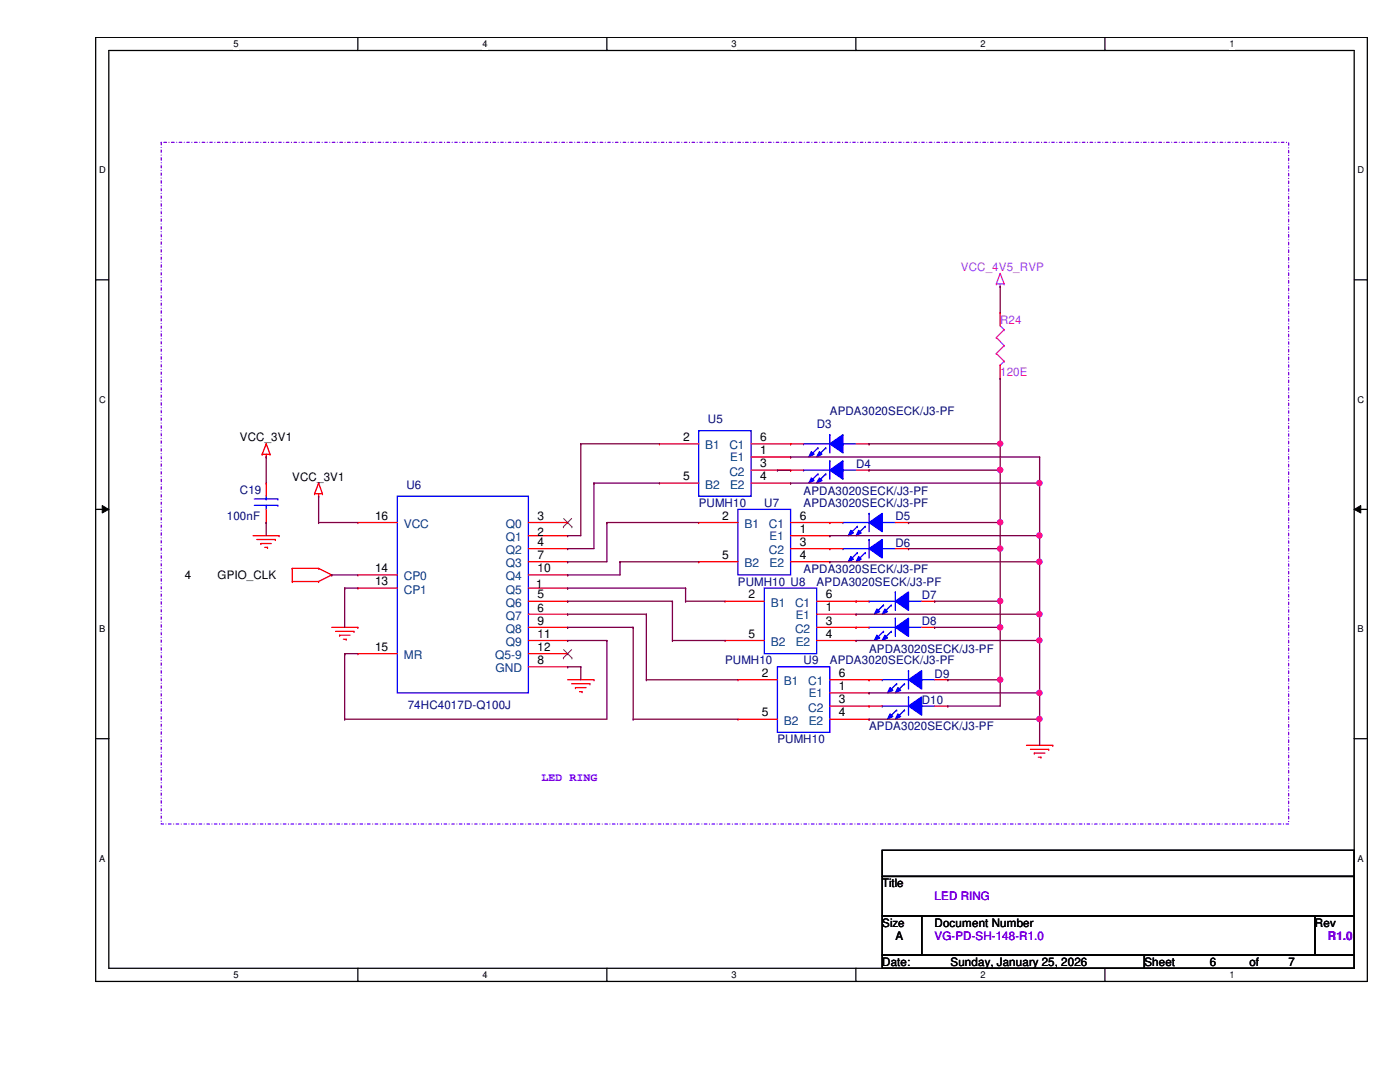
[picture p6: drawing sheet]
<svg xmlns="http://www.w3.org/2000/svg" width="279mm" height="216mm" viewBox="0 0 279 216" stroke-linecap="round" stroke-linejoin="round" font-family="sans-serif">
<path d="M19.1 7.5h253.8v188.3h-253.8zM21.7 10.1h248.6v183.1h-248.6z" fill="none" stroke="#000" stroke-width=".25"/>
<g fill="#fff">
<path d="M46.6 7.7h1v2.1h-1z"/>
<path d="M46.6 193.5h1v2.1h-1z"/>
</g>
<path d="M71.4 7.5v2.6M71.4 193.2v2.6" fill="none" stroke="#000" stroke-width=".25"/>
<g fill="#fff">
<path d="M96.3 7.7h1v2.1h-1z"/>
<path d="M96.3 193.5h1v2.1h-1z"/>
</g>
<path d="M121.1 7.5v2.6M121.1 193.2v2.6" fill="none" stroke="#000" stroke-width=".25"/>
<g fill="#fff">
<path d="M146 7.7h1v2.1h-1z"/>
<path d="M146 193.5h1v2.1h-1z"/>
</g>
<path d="M170.8 7.5v2.6M170.8 193.2v2.6" fill="none" stroke="#000" stroke-width=".25"/>
<g fill="#fff">
<path d="M195.7 7.7h1v2.1h-1z"/>
<path d="M195.7 193.5h1v2.1h-1z"/>
</g>
<path d="M220.5 7.5v2.6M220.5 193.2v2.6" fill="none" stroke="#000" stroke-width=".25"/>
<g fill="#fff">
<path d="M245.4 7.7h1v2.1h-1z"/>
<path d="M245.4 193.5h1v2.1h-1z"/>
<path d="M19.8 32.9h1.3v2.1h-1.3z"/>
<path d="M270.9 32.9h1.3v2.1h-1.3z"/>
<path d="M19.8 78.7h1.3v2.1h-1.3z"/>
<path d="M270.9 78.7h1.3v2.1h-1.3z"/>
</g>
<path d="M19.1 55.8h2.6M270.3 55.8h2.6" fill="none" stroke="#000" stroke-width=".25"/>
<g fill="#fff">
<path d="M19.8 124.5h1.2v2.1h-1.2z"/>
<path d="M270.9 124.5h1.3v2.1h-1.3z"/>
</g>
<path d="M19.1 101.6h2.6M270.3 101.6h2.6" fill="none" stroke="#000" stroke-width=".25"/>
<path d="M20.4 100.9l1.3 .7-1.3 .8zM270.3 101.6l1.3-.7v1.5z" fill="#000"/>
<path d="M20.4 100.9l1.3 .7-1.3 .8zM270.3 101.6l1.3-.7v1.5z" fill="none" stroke="#000" stroke-width=".2"/>
<g fill="#fff">
<path d="M19.8 170.3h1.2v2h-1.2z"/>
<path d="M270.9 170.3h1.3v2h-1.3z"/>
</g>
<path d="M19.1 147.4h2.6M270.3 147.4h2.6M176.1 169.7h94.2v5.2h-94.2zM176.1 174.9h94.2v7.9h-94.2zM176.1 182.8h7.8v7.8h-7.8zM176.1 190.6h52.3v2.6h-52.3zM183.9 182.8h78.5v7.8h-78.5zM228.4 190.6h41.9v2.6h-41.9zM262.4 182.8h7.9v7.8h-7.9z" fill="none" stroke="#000" stroke-width=".25"/>
<path d="M32.2 28.4h225v136h-225z" fill="none" stroke="#8000ff" stroke-width=".25" stroke-dasharray=".5 .5 0 .5"/>
<g fill="none" stroke="#f00" stroke-width=".25">
<path d="M52.3 90.6h.1M52.3 90.6h1.6M53.1 91.2h.1M53.1 88.6h.1M53.1 90.6v.6M53.1 88.6l-.8 2M53.1 88.6l.8 2M53.9 90.6h.1M62.8 98.5h.1M62.8 98.5h1.5M63.6 99h.1M63.6 96.4h.1"/>
<path d="M63.6 98.5v.5M63.6 96.4l-.8 2.1M63.6 96.4l.7 2.1M64.3 98.5h.1M131.6 88.6h.1M131.6 96.4h.1M131.6 88.6h7.8M131.6 96.4h7.8M149.9 88.6h7.9M149.9 96.4h7.9M149.9 91.2h7.9M149.9 93.8h7.9"/>
<path d="M157.8 88.6h.1M157.8 91.2h.1M157.8 96.4h.1M157.8 93.8h.1M50.5 106.9h5.2M51.3 107.7h3.6M52.1 108.5h.1M52.1 108.5h2M52.8 109.2h.6M53.4 109.2h.1M54.9 107.7h.1M55.7 106.9h.1"/>
<path d="M58.3 113.4h.1M58.3 116h.1M58.3 113.4h5.3M58.3 113.4v2.6M58.3 116h5.3M63.6 113.4h.1M63.6 116h.1M63.6 113.4l2.6 1.3M66.2 114.7h.1M66.2 114.7l-2.6 1.3M66.2 125.2h5.2M67 126h3.7"/>
<path d="M67.8 126.7h.1M67.8 126.7h2.1M68.5 127.5h.6M69.1 127.5h.1M70.7 126h.1M71.4 125.2h.1M113.3 135.6h5.2M114.1 136.4h3.6M114.9 137.2h.1M114.9 137.2h2.1M115.7 138h.5M116.2 138h.1"/>
<path d="M117.7 136.4h.1M118.5 135.6h.1M204.9 148.7h5.2M205.7 149.5h3.6M206.4 150.3h.1M206.4 150.3h2.1M207.2 151.1h.5M207.7 151.1h.1M209.3 149.5h.1M210.1 148.7h.1"/>
</g>
<path d="M198.8 56.6h.1M198.8 56.6h1.6M199.6 57.1h.1M199.6 54.6h.1M199.6 56.6v.5M199.6 54.6l-.8 2M199.6 54.6l.8 2M200.4 56.6h.1" fill="none" stroke="#f0f" stroke-width=".25"/>
<path d="M139.4 85.9h10.5v13.1h-10.5zM160.4 88.6h.1M160.4 88.6h5.2M165.6 86.7h.1M165.6 86.7v3.7M168.2 88.6h.1M168.2 88.6h2.7" fill="none" stroke="#00f" stroke-width=".25"/>
<path d="M165.6 88.6l2.6-1.9v3.7z" fill-rule="evenodd" fill="#00f"/>
<path d="M165.6 88.6l2.6-1.9v3.7z" fill="none" stroke="#00f" stroke-width=".25"/>
<path d="M161.9 90.1l.6 .5-1.1 .6z" fill-rule="evenodd" fill="#00f"/>
<path d="M161.9 90.1l.6 .5-1.1 .6z" fill="none" stroke="#00f" stroke-width=".25"/>
<path d="M163.5 90.1l.5 .5-1 .6z" fill-rule="evenodd" fill="#00f"/>
<path d="M163.2 89.4h.1M163.2 89.4l-1.5 1.5M163.5 90.1l.5 .5-1 .6zM164.8 89.4h.1M164.8 89.4l-1.6 1.5M181.3 139.1h.1M181.3 139.1v3.6M176.1 140.9h.1M176.1 140.9h5.2M183.9 140.9h.1M183.9 140.9h2.6" fill="none" stroke="#00f" stroke-width=".25"/>
<path d="M157.8 88.6h.1M157.8 88.6h2.6M170.9 88.6h2.5M173.4 88.6h.1" fill="none" stroke="#f00" stroke-width=".25"/>
<path d="M181.3 140.9l2.6-1.8v3.6z" fill-rule="evenodd" fill="#00f"/>
<path d="M181.3 140.9l2.6-1.8v3.6z" fill="none" stroke="#00f" stroke-width=".25"/>
<path d="M177.6 142.5l.6 .5-1.1 .5z" fill-rule="evenodd" fill="#00f"/>
<path d="M177.6 142.5l.6 .5-1.1 .5z" fill="none" stroke="#00f" stroke-width=".25"/>
<path d="M179.2 142.5l.5 .5-1 .5z" fill-rule="evenodd" fill="#00f"/>
<g fill="none" stroke="#00f" stroke-width=".25">
<path d="M50.8 99.6h4.7M53.1 99.6h.1M53.1 99v.6M55.5 99.6h.1M79.3 99h26.2v39.3h-26.2zM50.8 100.8h4.7M53.1 100.8h.1M53.1 100.8v.8M55.5 100.8h.1M147.3 101.6h10.5v13.1h-10.5zM168.2 109.5h.1M168.2 109.5h5.2"/>
<path d="M173.4 107.7h.1M173.4 107.7v3.6M176.1 109.5h.1M176.1 109.5h2.6M155.2 133.1h10.4v13h-10.4zM178.9 141.7h.1M178.9 141.7l-1.5 1.6M179.2 142.5l.5 .5-1 .5zM180.5 141.7h.1M180.5 141.7l-1.6 1.6"/>
</g>
<g fill="none" stroke="#f00" stroke-width=".25">
<path d="M53.1 96.4h.1M53.1 96.4v2.6M53.1 104.3h.1M53.1 101.6v2.7M71.4 104.3h.1M71.4 114.7h.1M71.4 117.3h.1M71.4 104.3h7.9M71.4 114.7h7.9M71.4 117.3h7.9M105.5 104.3h7.8M105.5 112.1h7.8"/>
<path d="M105.5 106.9h7.8M105.5 109.5h7.8M105.5 114.7h7.8M105.5 117.3h7.8M105.5 120h7.8M113.3 104.3h.1M113.3 106.9h.1M113.3 109.5h.1M113.3 112.1h.1M113.3 114.7h.1M113.3 117.3h.1M113.3 120h.1"/>
<path d="M139.4 104.3h.1M139.4 112.1h.1M139.4 104.3h7.9M139.4 112.1h7.9M157.8 104.3h7.8M157.8 112.1h7.8M157.8 106.9h7.8M157.8 109.5h7.8M165.6 104.3h.1M165.6 106.9h.1M165.6 112.1h.1M165.6 109.5h.1"/>
<path d="M71.4 130.4h.1M71.4 130.4h7.9M105.5 130.4h7.8M105.5 122.6h7.8M105.5 125.2h7.8M105.5 127.8h7.8M105.5 133.1h7.8M113.3 122.6h.1M113.3 125.2h.1M113.3 127.8h.1M113.3 130.4h.1M113.3 133.1h.1"/>
<path d="M147.3 135.6h.1M147.3 135.6h7.9M165.6 135.6h7.8M165.6 138.3h7.8M173.4 135.6h.1M173.4 138.3h.1M147.3 143.5h.1M147.3 143.5h7.9M165.6 140.9h10.5M165.6 143.5h7.8M173.4 140.9h.1M173.4 143.5h.1"/>
<path d="M186.5 140.9h2.6M189.1 140.9h.1"/>
</g>
<path d="M112.4 105.1h.1M112.5 103.5l1.6 1.6M114.1 103.5l-1.7 1.6M114.1 105.1h.1M112.4 131.3h.1M112.5 129.6l1.6 1.7M114.1 129.6l-1.7 1.7M114.1 131.3h.1" fill="none" stroke="#804000" stroke-width=".2"/>
<path d="M173.4 109.5l2.7-1.8v3.6z" fill-rule="evenodd" fill="#00f"/>
<path d="M173.4 109.5l2.7-1.8v3.6z" fill="none" stroke="#00f" stroke-width=".25"/>
<path d="M169.8 111l.5 .6-1 .5z" fill-rule="evenodd" fill="#00f"/>
<path d="M169.8 111l.5 .6-1 .5z" fill="none" stroke="#00f" stroke-width=".25"/>
<path d="M171.4 111l.5 .6-1 .5z" fill-rule="evenodd" fill="#00f"/>
<path d="M168.2 104.3h.1M168.2 104.3h5.2M171.1 110.3h.1M171.1 110.3l-1.6 1.5M171.4 111l.5 .6-1 .5zM172.7 110.3h.1M172.7 110.3l-1.6 1.5M173.4 102.4h.1M173.4 102.4v3.7M176.1 104.3h.1M176.1 104.3h2.6" fill="none" stroke="#00f" stroke-width=".25"/>
<path d="M165.6 109.5h.1M165.6 109.5h2.6M178.7 109.5h2.6M181.3 109.5h.1" fill="none" stroke="#f00" stroke-width=".25"/>
<path d="M173.4 104.3l2.7-1.9v3.7z" fill-rule="evenodd" fill="#00f"/>
<path d="M173.4 104.3l2.7-1.9v3.7z" fill="none" stroke="#00f" stroke-width=".25"/>
<path d="M169.8 105.8l.5 .5-1 .6z" fill-rule="evenodd" fill="#00f"/>
<path d="M169.8 105.8l.5 .5-1 .6z" fill="none" stroke="#00f" stroke-width=".25"/>
<path d="M171.4 105.8l.5 .5-1 .6z" fill-rule="evenodd" fill="#00f"/>
<path d="M171.1 105h.1M171.1 105l-1.6 1.6M171.4 105.8l.5 .5-1 .6zM172.7 105h.1M172.7 105l-1.6 1.6M173.4 125.2h.1M173.4 125.2h5.3M178.7 123.4h.1M178.7 123.4v3.6M181.3 125.2h.1M181.3 125.2h2.6" fill="none" stroke="#00f" stroke-width=".25"/>
<path d="M165.6 104.3h.1M165.6 104.3h2.6M178.7 104.3h2.6M181.3 104.3h.1" fill="none" stroke="#f00" stroke-width=".25"/>
<path d="M178.7 125.2l2.6-1.8v3.6z" fill-rule="evenodd" fill="#00f"/>
<path d="M178.7 125.2l2.6-1.8v3.6z" fill="none" stroke="#00f" stroke-width=".25"/>
<path d="M175 126.7l.6 .6-1.1 .5z" fill-rule="evenodd" fill="#00f"/>
<path d="M175 126.7l.6 .6-1.1 .5z" fill="none" stroke="#00f" stroke-width=".25"/>
<path d="M176.6 126.7l.5 .6-1 .5z" fill-rule="evenodd" fill="#00f"/>
<path d="M176.1 135.6h.1M176.1 135.6h5.2M176.3 126h.1M176.3 126l-1.5 1.5M176.6 126.7l.5 .6-1 .5zM177.9 126h.1M177.9 126l-1.6 1.5M181.3 133.8h.1M181.3 133.8v3.7M183.9 135.6h.1M183.9 135.6h2.6" fill="none" stroke="#00f" stroke-width=".25"/>
<path d="M170.9 125.2h.1M170.9 125.2h2.5M183.9 125.2h2.6M186.5 125.2h.1" fill="none" stroke="#f00" stroke-width=".25"/>
<path d="M181.3 135.6l2.6-1.8v3.7z" fill-rule="evenodd" fill="#00f"/>
<path d="M181.3 135.6l2.6-1.8v3.7z" fill="none" stroke="#00f" stroke-width=".25"/>
<path d="M177.6 137.2l.6 .6-1.1 .5z" fill-rule="evenodd" fill="#00f"/>
<path d="M177.6 137.2l.6 .6-1.1 .5z" fill="none" stroke="#00f" stroke-width=".25"/>
<path d="M179.2 137.2l.5 .6-1 .5z" fill-rule="evenodd" fill="#00f"/>
<path d="M152.5 117.3h10.5v13.1h-10.5zM173.4 120h.1M173.4 120h5.3M178.7 118.1h.1M178.7 118.1v3.7M181.3 120h.1M181.3 120h2.6M178.9 136.4h.1M178.9 136.4l-1.5 1.6M179.2 137.2l.5 .6-1 .5zM180.5 136.4h.1M180.5 136.4l-1.6 1.6" fill="none" stroke="#00f" stroke-width=".25"/>
<g fill="none" stroke="#f00" stroke-width=".25">
<path d="M144.7 120h.1M144.7 120h7.8M163 120h7.9M170.9 120h.1M144.7 127.8h.1M144.7 127.8h7.8M163 127.8h7.9M163 122.6h7.9M163 125.2h7.9M170.9 122.6h.1M170.9 127.8h.1M170.9 125.2h.1"/>
<path d="M173.4 135.6h.1M173.4 135.6h2.7M186.5 135.6h2.6M189.1 135.6h.1"/>
</g>
<path d="M178.7 120l2.6-1.9v3.7z" fill-rule="evenodd" fill="#00f"/>
<path d="M178.7 120l2.6-1.9v3.7z" fill="none" stroke="#00f" stroke-width=".25"/>
<path d="M175 121.5l.6 .5-1.1 .6z" fill-rule="evenodd" fill="#00f"/>
<path d="M175 121.5l.6 .5-1.1 .6z" fill="none" stroke="#00f" stroke-width=".25"/>
<path d="M176.6 121.5l.5 .5-1 .6z" fill-rule="evenodd" fill="#00f"/>
<path d="M160.4 93.8h.1M160.4 93.8h5.2M165.6 91.9h.1M165.6 91.9v3.7M168.2 93.8h.1M168.2 93.8h2.7M176.3 120.7h.1M176.3 120.7l-1.5 1.6M176.6 121.5l.5 .5-1 .6zM177.9 120.7h.1M177.9 120.7l-1.6 1.6" fill="none" stroke="#00f" stroke-width=".25"/>
<path d="M199.6 62.4h.1M199.6 75.5h.1M199.6 62.4v2.6M199.6 72.9v2.6M170.9 120h.1M170.9 120h2.5M183.9 120h2.6M186.5 120h.1" fill="none" stroke="#f00" stroke-width=".25"/>
<path d="M198.8 67.4h.1M198.8 70.5h.1M198.8 67.4l1.6 1.6M198.8 70.5l1.6 1.6M199.6 72.9h.1M199.6 65l.8 .8M200.4 65.8h.1M200.4 69h.1M200.4 72.1h.1M200.4 65.8l-1.6 1.6M200.4 69l-1.6 1.5M200.4 72.1l-.8 .8" fill="none" stroke="#f0f" stroke-width=".25"/>
<path d="M165.6 93.8l2.6-1.9v3.7z" fill-rule="evenodd" fill="#00f"/>
<path d="M165.6 93.8l2.6-1.9v3.7z" fill="none" stroke="#00f" stroke-width=".25"/>
<path d="M161.9 95.4l.6 .5-1.1 .5z" fill-rule="evenodd" fill="#00f"/>
<path d="M161.9 95.4l.6 .5-1.1 .5z" fill="none" stroke="#00f" stroke-width=".25"/>
<path d="M163.5 95.4l.5 .5-1 .5z" fill-rule="evenodd" fill="#00f"/>
<path d="M163.2 94.6h.1M163.2 94.6l-1.5 1.5M163.5 95.4l.5 .5-1 .5zM164.8 94.6h.1M164.8 94.6l-1.6 1.5" fill="none" stroke="#00f" stroke-width=".25"/>
<path d="M157.8 93.8h.1M157.8 93.8h2.6M170.9 93.8h2.5M173.4 93.8h.1" fill="none" stroke="#f00" stroke-width=".25"/>
<g fill="none" stroke="#800040" stroke-width=".25">
<path d="M53.1 91.2h.1M53.1 91.2v5.2M115.9 88.6h.1M115.9 88.6h15.7M115.9 88.6v18.3M155.2 93.8h.1M155.2 93.8h2.6M157.8 91.2h.1M157.8 91.2h49.7M173.4 88.6h.1M173.4 93.8h.1M173.4 88.6h26.2"/>
<path d="M173.4 93.8h26.2M199.6 93.8h.1M199.6 93.8v10.5M207.5 91.2h.1M207.5 91.2v5.2"/>
</g>
<circle cx="199.6" cy="104.2" r=".51" fill="#f0f"/>
<circle cx="199.6" cy="104.2" r=".51" fill="none" stroke="#f0f" stroke-width=".25"/>
<circle cx="199.6" cy="93.8" r=".51" fill="#f0f"/>
<circle cx="199.6" cy="93.8" r=".51" fill="none" stroke="#f0f" stroke-width=".25"/>
<path d="M118.5 96.4h.1M118.5 96.4h13.1M118.5 96.4v13.1M157.8 96.4h.1M157.8 96.4h49.7M207.5 96.4h.1M207.5 96.4v10.5" fill="none" stroke="#800040" stroke-width=".25"/>
<circle cx="207.4" cy="106.8" r=".51" fill="#f0f"/>
<circle cx="207.4" cy="106.8" r=".51" fill="none" stroke="#f0f" stroke-width=".25"/>
<circle cx="207.4" cy="96.4" r=".51" fill="#f0f"/>
<circle cx="207.4" cy="96.4" r=".51" fill="none" stroke="#f0f" stroke-width=".25"/>
<g fill="none" stroke="#800040" stroke-width=".25">
<path d="M63.6 99h.1M63.6 99v5.3M53.1 104.3h.1M53.1 104.3v2.6M63.6 104.3h.1M63.6 104.3h7.8M121.1 104.3h.1M121.1 104.3h18.3M121.1 104.3v7.8M181.3 104.3h.1M181.3 104.3h18.3M199.6 104.3h.1"/>
<path d="M199.6 104.3v5.2"/>
</g>
<circle cx="199.6" cy="109.5" r=".51" fill="#f0f"/>
<circle cx="199.6" cy="109.5" r=".51" fill="none" stroke="#f0f" stroke-width=".25"/>
<g fill="none" stroke="#800040" stroke-width=".25">
<path d="M113.3 106.9h.1M113.3 109.5h.1M113.3 112.1h.1M113.3 106.9h2.6M113.3 109.5h5.2M113.3 112.1h7.8M123.7 112.1h.1M123.7 112.1h15.7M123.7 112.1v2.6M165.6 106.9h.1M165.6 112.1h.1M165.6 106.9h41.9"/>
<path d="M181.3 109.5h.1M181.3 109.5h18.3M199.6 109.5h.1M199.6 109.5v10.5M207.5 106.9h.1M207.5 106.9v5.2h-41.9"/>
</g>
<circle cx="207.4" cy="112.1" r=".51" fill="#f0f"/>
<circle cx="207.4" cy="112.1" r=".51" fill="none" stroke="#f0f" stroke-width=".25"/>
<g fill="none" stroke="#800040" stroke-width=".25">
<path d="M66.2 114.7h.1M66.2 114.7h5.2M68.8 117.3h.1M68.8 117.3h2.6M68.8 117.3v7.9M113.3 114.7h.1M113.3 117.3h.1M113.3 120h.1M113.3 114.7h10.4M113.3 117.3h23.5M113.3 120h20.9M134.2 120h.1"/>
<path d="M134.2 120v7.8M136.8 117.3h.1M136.8 120h.1M136.8 117.3v2.7M136.8 120h7.9M186.5 120h.1M186.5 120h13.1M199.6 120h.1M199.6 120v5.2M207.5 112.1h.1M207.5 112.1v10.5"/>
</g>
<circle cx="199.6" cy="119.9" r=".51" fill="#f0f"/>
<circle cx="199.6" cy="119.9" r=".51" fill="none" stroke="#f0f" stroke-width=".25"/>
<path d="M113.3 122.6h.1M113.3 122.6h15.7M129 122.6h.1M129 122.6v13M170.9 122.6h.1M170.9 122.6h36.6" fill="none" stroke="#800040" stroke-width=".25"/>
<circle cx="207.4" cy="122.5" r=".51" fill="#f0f"/>
<circle cx="207.4" cy="122.5" r=".51" fill="none" stroke="#f0f" stroke-width=".25"/>
<path d="M207.5 122.6h.1M207.5 122.6v5.2" fill="none" stroke="#800040" stroke-width=".25"/>
<circle cx="207.4" cy="127.8" r=".5" fill="#f0f"/>
<circle cx="207.4" cy="127.8" r=".5" fill="none" stroke="#f0f" stroke-width=".25"/>
<path d="M113.3 125.2h.1M113.3 125.2h13.1M126.4 125.2h.1M126.4 125.2v18.3M186.5 125.2h.1M186.5 125.2h13.1M199.6 125.2h.1M199.6 125.2v10.4" fill="none" stroke="#800040" stroke-width=".25"/>
<circle cx="199.6" cy="135.6" r=".51" fill="#f0f"/>
<circle cx="199.6" cy="135.6" r=".51" fill="none" stroke="#f0f" stroke-width=".25"/>
<circle cx="199.6" cy="125.2" r=".51" fill="#f0f"/>
<circle cx="199.6" cy="125.2" r=".51" fill="none" stroke="#f0f" stroke-width=".25"/>
<g fill="none" stroke="#800040" stroke-width=".25">
<path d="M68.8 130.4h.1M68.8 130.4h2.6M68.8 130.4v13.1M113.3 127.8h.1M113.3 133.1h.1M113.3 127.8h7.8M113.3 133.1h2.6M115.9 133.1h.1M115.9 133.1v2.5M121.1 127.8h.1M121.1 127.8v15.7M129 135.6h.1"/>
<path d="M129 135.6h18.3M134.2 127.8h.1M134.2 127.8h10.5M170.9 127.8h.1M170.9 127.8h36.6M173.4 138.3h.1M199.6 135.6h.1M199.6 135.6v5.3M207.5 127.8h.1M207.5 127.8v10.5h-34.1"/>
</g>
<circle cx="207.4" cy="138.3" r=".51" fill="#f0f"/>
<circle cx="207.4" cy="138.3" r=".51" fill="none" stroke="#f0f" stroke-width=".25"/>
<path d="M207.5 138.3h.1M207.5 138.3v5.2h-34.1M68.8 143.5h.1M68.8 143.5h52.3M126.4 143.5h.1M126.4 143.5h20.9M173.4 143.5h.1" fill="none" stroke="#800040" stroke-width=".25"/>
<circle cx="207.4" cy="143.5" r=".51" fill="#f0f"/>
<circle cx="207.4" cy="143.5" r=".51" fill="none" stroke="#f0f" stroke-width=".25"/>
<path d="M199.6 75.5h.1M199.6 75.5v13.1M207.5 143.5h.1M207.5 143.5v5.2" fill="none" stroke="#800040" stroke-width=".25"/>
<circle cx="199.6" cy="88.5" r=".5" fill="#f0f"/>
<circle cx="199.6" cy="88.5" r=".5" fill="none" stroke="#f0f" stroke-width=".25"/>
<path d="M199.6 57.1h.1M199.6 57.1v5.3M199.6 88.6h.1M199.6 88.6v5.2M189.1 135.6h.1M189.1 135.6h10.5M189.1 140.9h.1M189.1 140.9h10.5" fill="none" stroke="#800040" stroke-width=".25"/>
<circle cx="199.6" cy="104.2" r=".51" fill="#f0f"/>
<circle cx="199.6" cy="104.2" r=".51" fill="none" stroke="#f0f" stroke-width=".25"/>
<circle cx="199.6" cy="93.8" r=".51" fill="#f0f"/>
<circle cx="199.6" cy="93.8" r=".51" fill="none" stroke="#f0f" stroke-width=".25"/>
<circle cx="207.4" cy="106.8" r=".51" fill="#f0f"/>
<circle cx="207.4" cy="106.8" r=".51" fill="none" stroke="#f0f" stroke-width=".25"/>
<circle cx="207.4" cy="96.4" r=".51" fill="#f0f"/>
<circle cx="207.4" cy="96.4" r=".51" fill="none" stroke="#f0f" stroke-width=".25"/>
<circle cx="199.6" cy="109.5" r=".51" fill="#f0f"/>
<circle cx="199.6" cy="109.5" r=".51" fill="none" stroke="#f0f" stroke-width=".25"/>
<circle cx="207.4" cy="112.1" r=".51" fill="#f0f"/>
<circle cx="207.4" cy="112.1" r=".51" fill="none" stroke="#f0f" stroke-width=".25"/>
<circle cx="199.6" cy="119.9" r=".51" fill="#f0f"/>
<circle cx="199.6" cy="119.9" r=".51" fill="none" stroke="#f0f" stroke-width=".25"/>
<circle cx="207.4" cy="122.5" r=".51" fill="#f0f"/>
<circle cx="207.4" cy="122.5" r=".51" fill="none" stroke="#f0f" stroke-width=".25"/>
<circle cx="207.4" cy="127.8" r=".5" fill="#f0f"/>
<circle cx="207.4" cy="127.8" r=".5" fill="none" stroke="#f0f" stroke-width=".25"/>
<circle cx="199.6" cy="135.6" r=".51" fill="#f0f"/>
<circle cx="199.6" cy="135.6" r=".51" fill="none" stroke="#f0f" stroke-width=".25"/>
<circle cx="199.6" cy="125.2" r=".51" fill="#f0f"/>
<circle cx="199.6" cy="125.2" r=".51" fill="none" stroke="#f0f" stroke-width=".25"/>
<circle cx="207.4" cy="138.3" r=".51" fill="#f0f"/>
<circle cx="207.4" cy="138.3" r=".51" fill="none" stroke="#f0f" stroke-width=".25"/>
<circle cx="207.4" cy="143.5" r=".51" fill="#f0f"/>
<circle cx="207.4" cy="143.5" r=".51" fill="none" stroke="#f0f" stroke-width=".25"/>
<circle cx="199.6" cy="88.5" r=".5" fill="#f0f"/>
<circle cx="199.6" cy="88.5" r=".5" fill="none" stroke="#f0f" stroke-width=".25"/>
<g font-size="2.4">
<text x="136.3" y="88">2</text>
<text x="151.7" y="88">6</text>
<text x="136.3" y="95.8">5</text>
<text x="151.7" y="90.6">1</text>
<text x="151.7" y="95.8">4</text>
<text x="151.7" y="93.3">3</text>
<text x="74.8" y="103.7">16</text>
<text x="107.3" y="103.7">3</text>
<text x="144.1" y="103.7">2</text>
<text x="159.6" y="103.7">6</text>
<text x="159.6" y="106.3">1</text>
<text x="107.3" y="108.9">4</text>
<text x="107.3" y="111.5">7</text>
<text x="144.1" y="111.5">5</text>
<text x="159.6" y="111.5">4</text>
<text x="159.6" y="108.9">3</text>
<text x="74.8" y="114.2">14</text>
<text x="74.8" y="116.8">13</text>
<text x="107.3" y="114.2">10</text>
<text x="107.3" y="119.4">5</text>
<text x="149.4" y="119.4">2</text>
<text x="164.8" y="119.4">6</text>
<text x="107.3" y="124.6">9</text>
<text x="164.8" y="122">1</text>
<text x="164.8" y="124.6">3</text>
<text x="74.8" y="129.9">15</text>
<text x="107.3" y="127.3">11</text>
<text x="149.4" y="127.3">5</text>
<text x="164.8" y="127.3">4</text>
<text x="107.3" y="132.5">8</text>
<text x="152" y="135.1">2</text>
<text x="167.4" y="135.1">6</text>
<text x="167.4" y="137.7">1</text>
<text x="152" y="143">5</text>
<text x="167.4" y="143">4</text>
<text x="167.4" y="140.3">3</text>
</g>
<g font-size="2.4" fill="#004080">
<text x="140.8" y="89.7">B1</text>
<text x="145.6" y="89.7">C1</text>
<text x="145.6" y="94.9">C2</text>
<text x="140.8" y="97.5">B2</text>
<text x="145.7" y="97.5">E2</text>
<text x="80.6" y="105.4">VCC</text>
<text x="101" y="105.4">Q0</text>
<text x="101" y="108">Q1</text>
<text x="148.6" y="105.4">B1</text>
<text x="153.5" y="105.4">C1</text>
<text x="101" y="110.6">Q2</text>
<text x="101" y="113.2">Q3</text>
<text x="148.6" y="113.2">B2</text>
<text x="153.5" y="110.6">C2</text>
<text x="153.6" y="113.2">E2</text>
<text x="80.6" y="115.8">CP0</text>
<text x="80.6" y="118.4">CP1</text>
<text x="101" y="115.8">Q4</text>
<text x="101" y="118.4">Q5</text>
<text x="101" y="121.1">Q6</text>
<text x="101" y="123.7">Q7</text>
<text x="153.8" y="121.1">B1</text>
<text x="158.7" y="121.1">C1</text>
<text x="80.6" y="131.5">MR</text>
<text x="98.8" y="131.5">Q5-9</text>
<text x="101" y="126.3">Q8</text>
<text x="101" y="128.9">Q9</text>
<text x="153.8" y="128.9">B2</text>
<text x="158.7" y="126.3">C2</text>
<text x="158.8" y="128.9">E2</text>
<text x="98.9" y="134.2">GND</text>
<text x="156.5" y="136.7">B1</text>
<text x="161.3" y="136.7">C1</text>
<text x="161.3" y="142">C2</text>
<text x="156.5" y="144.6">B2</text>
<text x="161.4" y="144.6">E2</text>
</g>
<g font-size="2.3" fill="#f0f">
<text x="191.8" y="54.1">VCC_4V5_RVP</text>
<text x="199.6" y="64.6">R24</text>
<text x="199.6" y="75">120E</text>
</g>
<g font-size="2.3" fill="#000080">
<text x="165.6" y="82.9">APDA3020SECK/J3-PF</text>
<text x="141.3" y="84.5">U5</text>
<text x="163" y="85.5">D3</text>
<text x="170.9" y="93.3">D4</text>
<text x="47.9" y="98.6">C19</text>
<text x="81.1" y="97.5">U6</text>
<text x="139.4" y="101.2">PUMH10</text>
<text x="152.5" y="101.2">U7</text>
<text x="160.4" y="101.2">APDA3020SECK/J3-PF</text>
<text x="160.4" y="98.8">APDA3020SECK/J3-PF</text>
<text x="45.3" y="103.8">100nF</text>
<text x="178.7" y="103.8">D5</text>
<text x="178.7" y="109.1">D6</text>
<text x="147.3" y="116.9">PUMH10 U8</text>
<text x="160.4" y="114.3">APDA3020SECK/J3-PF</text>
<text x="163" y="116.9">APDA3020SECK/J3-PF</text>
<text x="183.9" y="119.5">D7</text>
<text x="183.9" y="124.7">D8</text>
<text x="173.4" y="130.2">APDA3020SECK/J3-PF</text>
<text x="144.7" y="132.6">PUMH10</text>
<text x="160.4" y="132.6">U9</text>
<text x="165.6" y="132.6">APDA3020SECK/J3-PF</text>
<text x="186.5" y="135.2">D9</text>
<text x="81.4" y="141.5">74HC4017D-Q100J</text>
<text x="183.9" y="140.4">D10</text>
<text x="155.2" y="148.3">PUMH10</text>
<text x="173.4" y="145.7">APDA3020SECK/J3-PF</text>
</g>
<g font-size="2.3">
<text x="47.9" y="88.1">VCC_3V1</text>
<text x="58.3" y="96">VCC_3V1</text>
<text x="107.3" y="106.9">2</text>
<text x="36.9" y="115.6">4</text>
<text x="43.4" y="115.6">GPIO_CLK</text>
<text x="107" y="117.4">1</text>
<text x="107.3" y="122.1">6</text>
<text x="107.3" y="130">12</text>
<text x="176.1" y="177">Title</text>
<text x="176.1" y="184.9">Size</text>
<text x="186.5" y="184.9">Document Number</text>
<text x="262.4" y="184.9">Rev</text>
<text x="178.7" y="187.5">A</text>
<text x="176.1" y="192.7">Date:</text>
<text x="189.7" y="192.7">Sunday, January 25, 2026</text>
<text x="228.4" y="192.7">Sheet</text>
<text x="241.5" y="192.7">6</text>
<text x="249.3" y="192.7">of</text>
<text x="257.2" y="192.7">7</text>
</g>
<g font-size="2.3" fill="#004080">
<text x="145.7" y="92">E1</text>
<text x="153.6" y="107.7">E1</text>
<text x="158.8" y="123.4">E1</text>
<text x="161.4" y="139.1">E1</text>
</g>
<g font-size="2.3" fill="#8000ff">
<text x="108" y="155.9">LED RING</text>
<text x="186.5" y="179.7">LED RING</text>
<text x="186.5" y="187.5">VG-PD-SH-148-R1.0</text>
<text x="265" y="187.5">R1.0</text>
</g>
<g font-size="1.9">
<text x="46.6" y="9.4">5</text>
<text x="96.3" y="9.4">4</text>
<text x="146" y="9.4">3</text>
<text x="195.7" y="9.4">2</text>
<text x="245.4" y="9.4">1</text>
<text x="19.8" y="34.6">D</text>
<text x="270.9" y="34.6">D</text>
<text x="19.8" y="80.3">C</text>
<text x="270.9" y="80.3">C</text>
<text x="19.8" y="126.2">B</text>
<text x="270.9" y="126.2">B</text>
<text x="19.8" y="171.9">A</text>
<text x="270.9" y="171.9">A</text>
<text x="46.6" y="195.2">5</text>
<text x="96.3" y="195.2">4</text>
<text x="146" y="195.2">3</text>
<text x="195.7" y="195.2">2</text>
<text x="245.4" y="195.2">1</text>
</g>
</svg>
